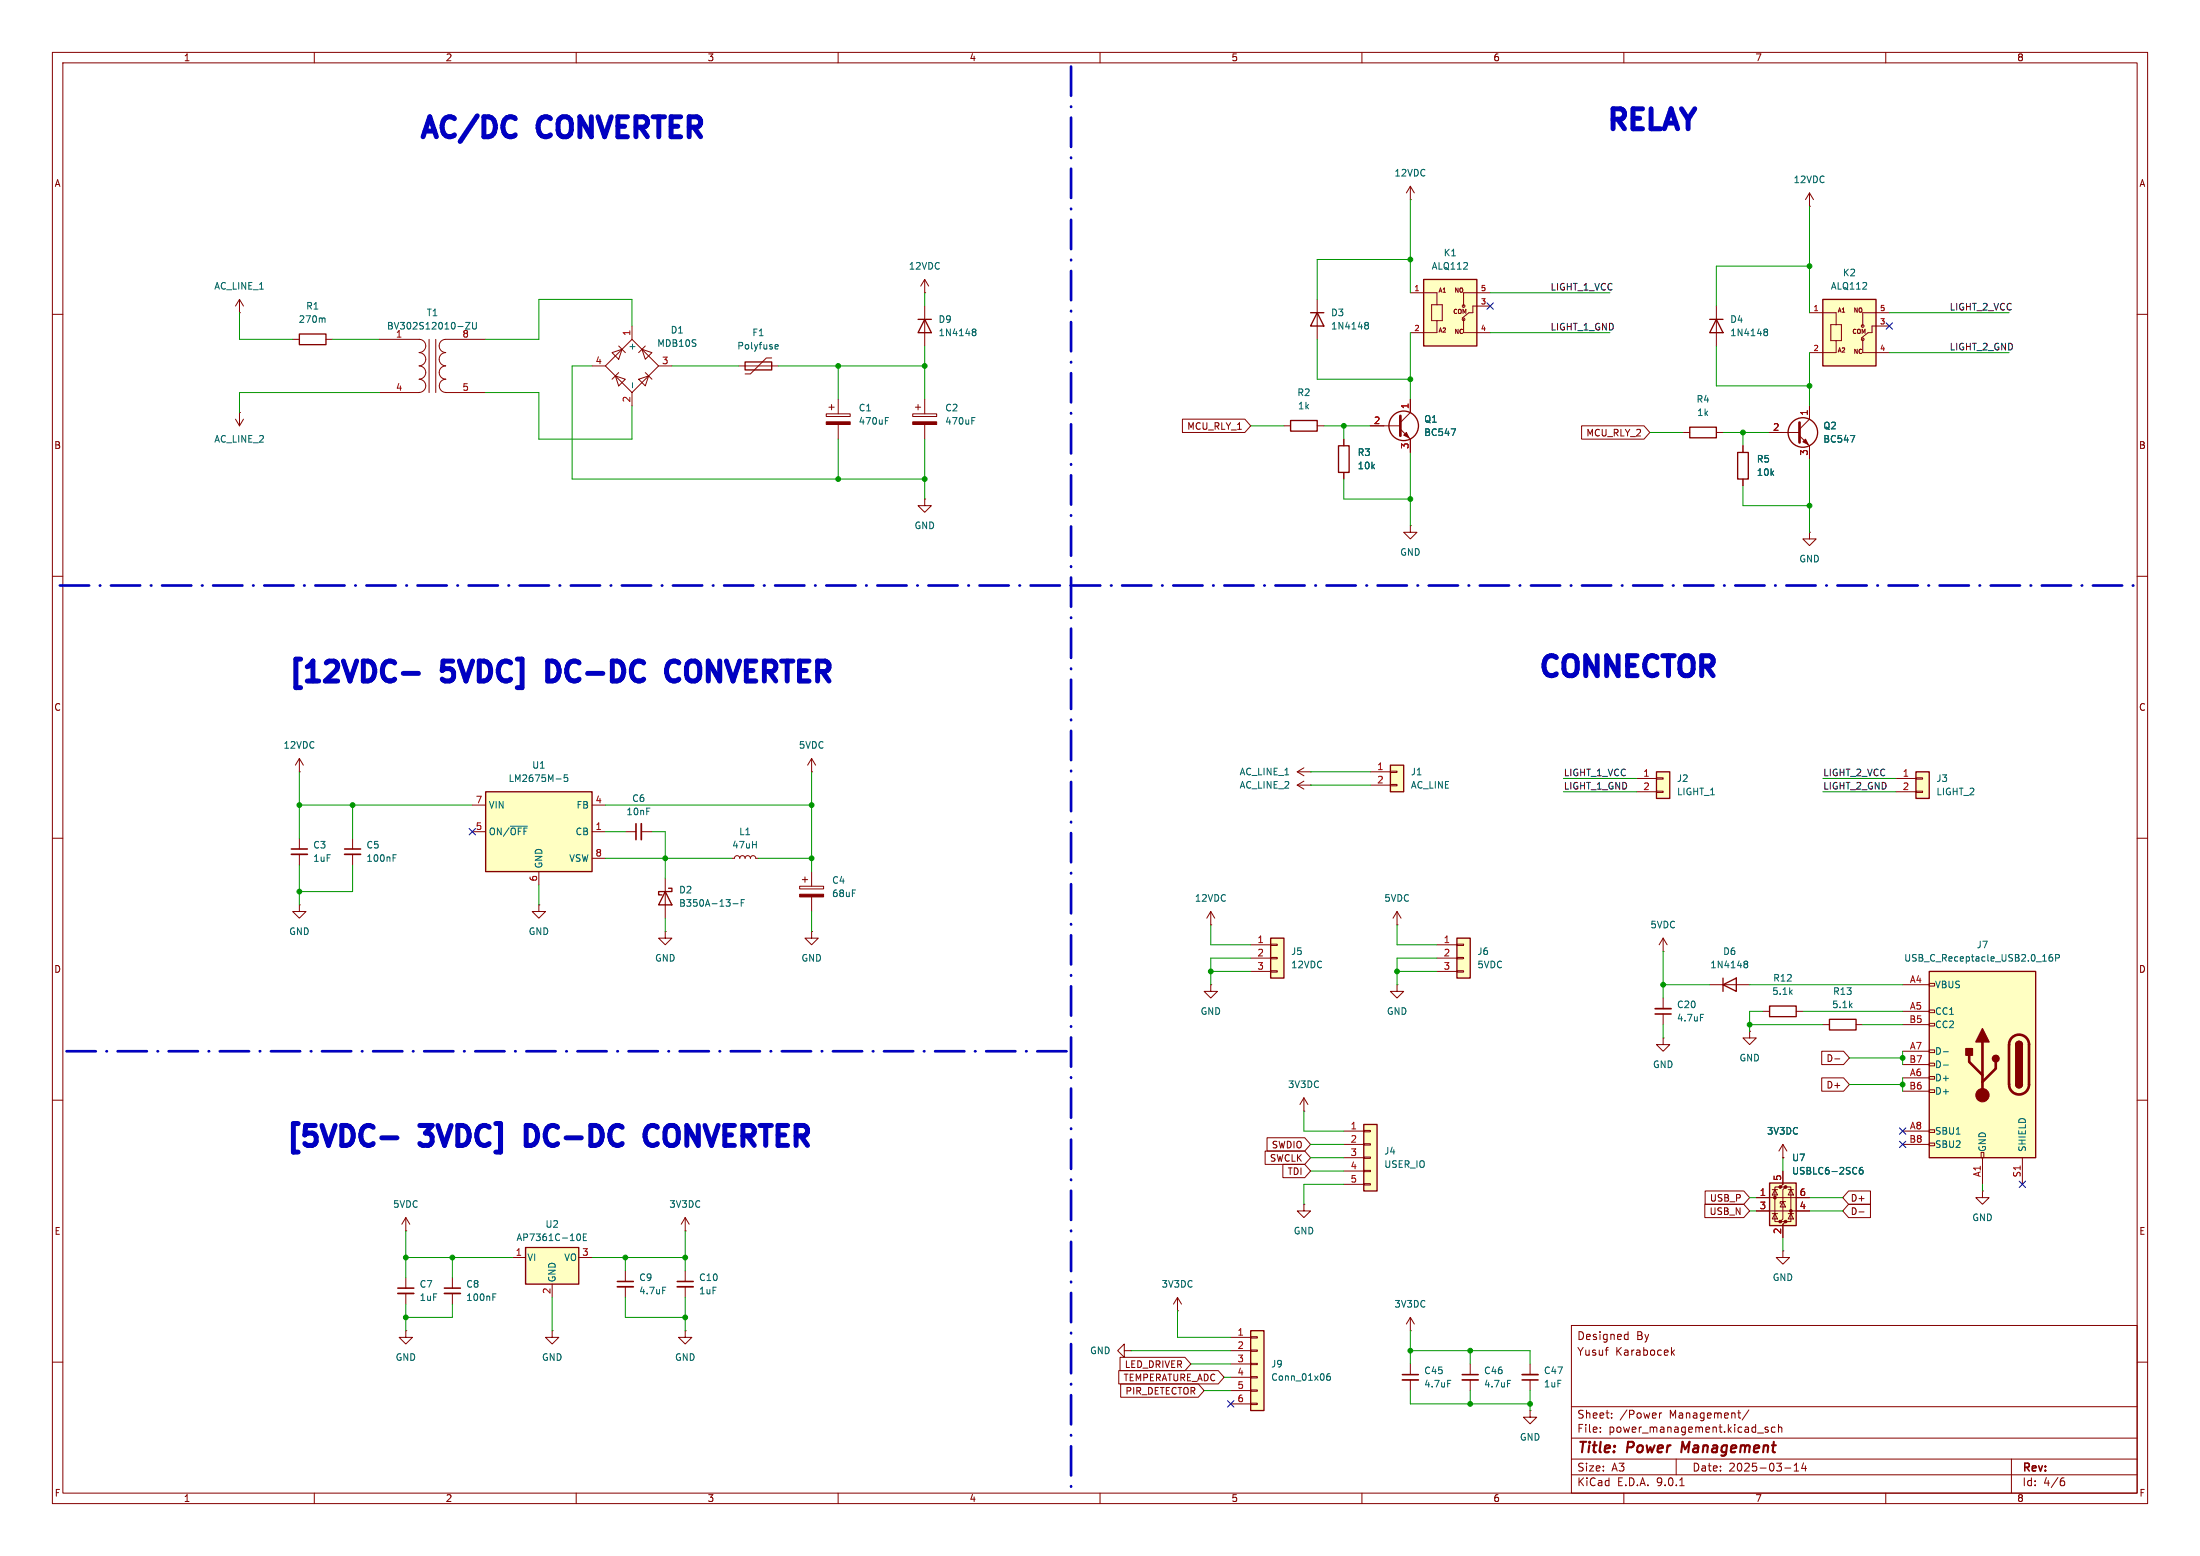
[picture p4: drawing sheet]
<svg xmlns="http://www.w3.org/2000/svg" width="420mm" height="297mm" viewBox="0 0 420 297" stroke-linecap="round" stroke-linejoin="round" font-family="sans-serif">
<g fill="none" stroke="#840000" stroke-width=".19">
<path d="M10 10h400v277h-400zM12 12h396v273h-396zM60 10v2M110 10v2M160 10v2M210 10v2M260 10v2M310 10v2M360 10v2M269.2 38.1h.1M269.2 35.6v2.5M269.2 35.6l-.7 1.2"/>
<path d="M269.2 35.6l.8 1.2M345.4 39.4h.1M345.4 36.8l-.7 1.3M345.4 36.8l.8 1.3M345.4 36.8v2.6M251.5 57.2v7.6M10 60h2M408 60h2M10 110h2M408 110h2M10 160h2M57.1 147.3h.1"/>
<path d="M57.1 144.8l-.7 1.3M57.1 144.8l.8 1.3M57.1 144.8v2.5M408 160h2M266.7 176.5h.1M266.7 174l-.8 1.3M266.7 174l.8 1.3M266.7 174v2.5M317.5 179.1v2.5M317.5 179.1l-.8 1.2M317.5 179.1l.8 1.2M317.5 181.6h.1"/>
<path d="M317.5 190.5v2M317.5 193.5v2.1M326.4 188h7.6M336.5 193h1.3M342.9 193h1.3M10 210h2M408 210h2M77.5 243.8v2.1M77.5 246.9v2M119.4 242.6v2M119.4 245.6v2M130.8 254v1.3h1.3l-1.3 1.2-1.3-1.2h1.3"/>
<path d="M130.8 254h.1M130.8 242.6v2M130.8 245.6v2M269.2 254h.1M269.2 251.5v2.5M269.2 251.5l-.7 1.2M269.2 251.5l.8 1.2M300 253h108v32h-108zM310.4 254.7l.4 .1M310.8 254.2v1.5M310.8 255.6l-.4 .1M319.1 257.2v1.5"/>
<path d="M319.2 258.1l.5 .6M319.7 257.7l-.6 .6M10 260h2M269.2 260.3v2.1M269.2 263.4v2M300 278.5h108M300 274.5h108M300 268.5h108M305.5 273.2v.2M305.5 272.5v.1M307.7 270.5v.2M307.7 269.8v.1"/>
<path d="M316.8 269.7v1M317.2 269.7l-.3 .1-.1 .2M320 278.5v3M331.7 269.7h.6M332.2 270.7h.1M333.9 269.1l-1.3 1.9M335.5 273.5h1.2M337.5 272.5l-.3-.1-.3 .2 .1 .2 .5 .2v.3h-.6M338.9 272.5l-.5-.1-.2 .3 .1 .6h.6M339.5 272.5l.2-.1 .4 .1 .1 .9M339.5 271.9v1.5M342.5 279.7l.4-.4v1.5"/>
<path d="M344.3 279.2l-.4 1.1h1M344.7 279.8v1M384 278.5v6.5M408 260h2M60 285v2M110 285v2M160 285v2M210 285v2M260 285v2M300 281.5h108M310 285v2M320.7 283.6h.8"/>
<path d="M340.7 280.2h1.2M342.5 280.8h.9M360 285v2M393.6 282.7h.4l.2 .2-.1 .5-.5 .2M394 282.1l-.4 .1"/>
</g>
<path d="M321.2 275.2l-.2 2" fill="none" stroke="#840000" stroke-width=".4"/>
<path d="M250.2 59.7h2.5M251.5 59.7l1.2 2.5h-2.5zM328.9 188l2.6-1.3v2.5zM328.9 186.7v2.5M337.8 192h5.1v2.1h-5.1z" fill="none" stroke="#840000" stroke-width=".25"/>
<path d="M316 193.5h3M75.9 245.9h3.1M117.9 244.6h3M129.3 244.6h3M267.7 262.4h3.1" fill="none" stroke="#840000" stroke-width=".3"/>
<path d="M316 192.5h3M75.9 246.9h3.1M117.9 245.6h3M129.3 245.6h3M267.7 263.4h3.1" fill="none" stroke="#840000" stroke-width=".33"/>
<g fill="none" stroke="#006464" stroke-width=".19">
<path d="M260.6 62l.2 .1M260.6 61.6l.4-.1 .2 .2v.1l-.2 .3M260.8 62.1h.2M260.8 62.1h-.2M261 62.1l.2 .2v.4l-.2 .1-.4-.1M324.6 193.6h.6M333 183.9l.2 .1M333 183.5h.4l.2 .1v.2l-.2 .2M333.2 184h.2M333.2 184l-.2 .1M333.4 184l.2 .2v.4l-.2 .1h-.4M126.5 245.7h.6"/>
<path d="M276.4 263.5h.6"/>
</g>
<path d="M337.8 225.8h5.1v8.1h-5.1z" fill="#ffffc2"/>
<g fill="#840000" stroke="#840000" stroke-width=".19">
<path d="M152.7 170.7h4.5v.5h-4.5z"/>
<circle cx="338.8" cy="228.6" r=".25"/>
<circle cx="339.9" cy="226.6" r=".25"/>
<circle cx="339.9" cy="233.2" r=".25"/>
<circle cx="340.9" cy="226.6" r=".25"/>
<circle cx="340.9" cy="233.2" r=".25"/>
<circle cx="341.9" cy="231.1" r=".25"/>
</g>
<g fill="none" stroke="#840000" stroke-width=".19">
<path d="M245.1 81.3h1.3M251.5 81.3h1.2M247.6 147.3l1.3 .8M247.6 147.3h2.6M248.9 146.6l-1.3 .7M250.2 147.3h.1M127 167.6v7.7M152.7 169.2h4.5v.5h-4.5zM153.2 167.9h1M153.7 167.4v1M154.9 177.8v1.3h1.3l-1.3 1.2-1.2-1.2h1.2M154.9 177.8h.1"/>
<path d="M154.9 166.4v2.8M154.9 171.2v2.8M231.1 176.5h.1M231.1 174l-.7 1.3M231.1 174l.8 1.3M231.1 174v2.5M340.4 218.4v2.6M340.4 218.4l-.8 1.3M340.4 218.4l.7 1.3M335.3 228.6h10.1M335.3 231.1h10.1M338.3 231.6h1"/>
<path d="M338.3 227.1h1M338.8 227.1l.5 1h-1zM338.8 231.6l.5 1.1h-1zM339.9 226.6h-1.1v6.6h1.1M340.4 223.5v2.6l-.5 .5h1l-.5 .5v5.6l-.5 .5h1l-.5 .5v2.5M340.4 229.4l.5 1h-1zM340.4 221h.1M340.9 229.4h-1v.3M340.9 226.6h1v6.6h-1M341.4 231.6h1M341.4 227.1h1M341.9 227.1l.5 1h-1z"/>
<path d="M341.9 231.6l.5 1.1h-1zM378.5 227.3v1.3h1.2l-1.2 1.3-1.3-1.3h1.3M378.5 227.3h.1"/>
</g>
<path d="M246.4 80.3h5.1v2h-5.1zM127 170.2l1.3 2.5h-2.6zM127.6 169.5h.7v.7h-2.6v.6h.7M337.8 225.8h5.1v8.1h-5.1z" fill="none" stroke="#840000" stroke-width=".25"/>
<path d="M139.9 172.5h1M141.5 172.3h.4M142.1 171.7h-.6v1.3M355.5 222.8l-.3 .1a.86 .86 0 0 0 0 1.2l.4-.1 .1-.4-.3-.3-.3 .1-.2 .2" fill="none" stroke="#006464" stroke-width=".19"/>
<path d="M348 57.2h10.1v12.7h-10.1z" fill="#ffffc2"/>
<g fill="none" stroke="#840000" stroke-width=".19">
<path d="M345.4 59.7h5.1v2.3M360.7 59.7h-5.1v2.5M349.5 62h2v3h-2zM350.5 65v2.3h-5.1M355.6 64.8v2.5h5.1M360.7 62.2h-3.3v1.3h-.8l-1.3 1M247.6 149.9l1.3 .7M247.6 149.9h2.6M248.9 149.1l-1.3 .8M250.2 149.9h.1"/>
<circle cx="355.6" cy="62.2" r=".25"/>
<circle cx="355.6" cy="64.8" r=".25"/>
</g>
<path d="M348 57.2h10.1v12.7h-10.1z" fill="none" stroke="#840000" stroke-width=".25"/>
<path d="M265.4 146.1h2.6v5h-2.6z" fill="#ffffc2"/>
<path d="M265.4 146.1h2.6v5h-2.6z" fill="none" stroke="#840000" stroke-width=".25"/>
<path d="M261.6 147.3h3.8M261.6 149.9h3.8M265.4 147.2h1.3v.2h-1.3zM265.4 149.7h1.3v.3h-1.3z" fill="none" stroke="#840000" stroke-width=".19"/>
<path d="M368.3 185.4h20.3v35.6h-20.3z" fill="#ffffc2"/>
<g fill="none" stroke="#840000" stroke-width=".19">
<path d="M363.2 188h5.1M363.2 193h5.1M363.2 195.6h5.1M368.3 187.7h1v.5h-1zM368.3 192.8h1v.5h-1zM368.3 195.3h1v.5h-1zM363.2 200.7h5.1M363.2 203.2h5.1M363.2 205.7h5.1M363.2 208.3h5.1M363.2 215.9h5.1M363.2 218.4h5.1"/>
<path d="M368.3 200.4h1v.5h-1zM368.3 202.9h1v.6h-1zM368.3 205.5h1v.5h-1zM368.3 208h1v.5h-1zM368.3 215.6h1v.6h-1zM368.3 218.2h1v.5h-1zM378.2 220h.5v1h-.5zM378.5 221v5.1M386.1 221v5.1"/>
</g>
<path d="M368.3 185.4h20.3v35.6h-20.3zM384.8 199.4a.64 .64 0 0 1 .6-.6 .64 .64 0 0 1 .7 .6M384.8 207a.64 .64 0 0 0 .6 .6 .64 .64 0 0 0 .7-.6" fill="none" stroke="#840000" stroke-width=".25"/>
<path d="M378.5 198.9v10.1M384.1 198.1a1.91 1.91 0 0 1 2.1-.5 1.91 1.91 0 0 1 1.1 1.8v7.6a1.91 1.91 0 0 1-1.9 1.9 1.91 1.91 0 0 1-1.9-1.9v-7.8l.2-.6zM375.9 201.4v1.3l2.6 2.5M381 202.7v1.3l-2.5 2.5" fill="none" stroke="#840000" stroke-width=".51"/>
<g fill="#840000" stroke="#840000" stroke-width=".25">
<path d="M384.8 199.4h1.3v7.6h-1.3z"/>
<path d="M385 198.9a.64 .64 0 0 1 .7-.1 .64 .64 0 0 1 .4 .6h-1.3z"/>
<path d="M384.8 207h1.3a.64 .64 0 0 1-.7 .6 .64 .64 0 0 1-.6-.6z"/>
<path d="M378.5 196.3l1.2 2.6h-2.5z"/>
<path d="M375.3 200.2h1.3v1.2h-1.3z"/>
<circle cx="381" cy="202.1" r=".63"/>
</g>
<circle cx="378.5" cy="209" r="1.27" fill="#840000" stroke="#840000" stroke-width=".19"/>
<path d="M391.8 182.2l-.4 .1a.86 .86 0 0 0 0 1.2l.4-.2 .1-.4-.3-.2h-.2l-.2 .2M392.4 182.9l.6-.1 .2-.2-.1-.3-.7-.1v1.3M371 200.8h1M371 203.3h1" fill="none" stroke="#006464" stroke-width=".19"/>
<path d="M242.6 179.1h2.5v7.6h-2.5z" fill="#ffffc2"/>
<path d="M242.6 179.1h2.5v7.6h-2.5z" fill="none" stroke="#840000" stroke-width=".25"/>
<path d="M238.8 180.3h3.8M238.8 182.9h3.8M238.8 185.4h3.8M242.6 180.2h1.2v.3h-1.2zM242.6 182.8h1.2v.2h-1.2zM242.6 185.3h1.2v.2h-1.2z" fill="none" stroke="#840000" stroke-width=".19"/>
<path d="M92.7 151.1h20.3v15.3h-20.3z" fill="#ffffc2"/>
<path d="M92.7 151.1h20.3v15.3h-20.3z" fill="none" stroke="#840000" stroke-width=".25"/>
<path d="M90.2 153.7h2.5M90.2 158.8h2.5M113 153.7h2.6M113 158.8h2.6M119.4 158.8h2M122.4 158.8h2.1M154.9 147.3h.1M154.9 144.8l-.7 1.3M154.9 144.8l.8 1.3M154.9 144.8v2.5M102.9 166.4v2.5M113 163.8h2.6" fill="none" stroke="#840000" stroke-width=".19"/>
<path d="M97.4 157.7h3.3M106.2 148.7h.9M108.3 147.9h-.6v.6l.2-.1h.4l.1 .2-.1 .4-.1 .2-.5-.2" fill="none" stroke="#006464" stroke-width=".19"/>
<path d="M121.4 157.2v3.1" fill="none" stroke="#840000" stroke-width=".3"/>
<path d="M122.4 157.2v3.1" fill="none" stroke="#840000" stroke-width=".33"/>
<path d="M271.8 53.3h10.1v12.7h-10.1z" fill="#ffffc2"/>
<g fill="none" stroke="#840000" stroke-width=".19">
<path d="M269.2 55.9h5.1v2.3M273.3 58.2h2v3h-2zM284.5 55.9h-5.1v2.5M284.5 58.4h-3.3v1.3h-.8l-1.3 1M327.7 58.4v7.6M269.2 76.2v2.5l-1.9 1.9M274.3 61.2v2.3h-5.1M279.4 61v2.5h5.1M345.4 77.5v2.5l-1.9 1.9M261.6 81.3h5.7M267.3 81.9l1.9 1.9v2.6M321.3 82.6h1.3"/>
<path d="M327.7 82.6h1.2M332.7 85.1v1.3M332.7 91.4v1.3M337.8 82.6h5.7M343.5 83.2l1.9 1.9v2.5M57.1 172.7v1.3h1.3l-1.3 1.3-1.2-1.3h1.2M57.1 172.7h.1M67.3 160v2.1M67.3 163.1v2M102.9 172.7v1.3h1.2l-1.2 1.3-1.3-1.3h1.3M102.9 172.7h.1M139.7 163.8h.5l.2-.3 .3-.2 .4 .2 .1 .3 .2-.3 .3-.2 .4 .2 .1 .3 .2-.3 .3-.2 .4 .2 .2 .3 .1-.3 .4-.2 .3 .2 .2 .3h.5"/>
<path d="M266.7 188v1.2h1.3l-1.3 1.3-1.3-1.3h1.3M266.7 188h.1M340.4 238.8v1.2h1.2l-1.2 1.3-1.3-1.3h1.3M340.4 238.8h.1"/>
<circle cx="279.4" cy="58.4" r=".25"/>
<circle cx="279.4" cy="61" r=".25"/>
</g>
<g fill="none" stroke="#840000" stroke-width=".25">
<path d="M271.8 53.3h10.1v12.7h-10.1zM326.4 61h2.5M327.7 61l1.2 2.5h-2.5zM322.6 81.5h5.1v2.1h-5.1zM331.7 86.4h2.1v5h-2.1z"/>
<circle cx="268" cy="81.3" r="2.82"/>
<circle cx="344.2" cy="82.5" r="2.82"/>
</g>
<path d="M65.8 162.1h3" fill="none" stroke="#840000" stroke-width=".3"/>
<path d="M65.8 163.1h3" fill="none" stroke="#840000" stroke-width=".33"/>
<path d="M336.8 63.3l.2 .1M336.8 62.9l.4-.1 .2 .1v.2l-.2 .3M337 63.4h.2M337 63.4h-.2M337.2 63.4l.2 .2v.4l-.2 .1-.4-.1M277 81.9h.9l-.6 1.2M353.2 83.1h.9l-.6 1.3M75 163.8h.5M75 163.1h.6" fill="none" stroke="#006464" stroke-width=".19"/>
<path d="M267.3 79.4v3.8M343.5 80.6v3.9" fill="none" stroke="#840000" stroke-width=".51"/>
<g fill="#840000" stroke="#840000" stroke-width=".19">
<path d="M344.2 84.3l.5-.5 .5 1z"/>
<path d="M268 83.1l.5-.5 .5 1z"/>
</g>
<path d="M365.8 147.3h2.5v5.1h-2.5z" fill="#ffffc2"/>
<path d="M365.8 147.3h2.5v5.1h-2.5z" fill="none" stroke="#840000" stroke-width=".25"/>
<path d="M345.4 101.6v1.3h1.3l-1.3 1.2-1.2-1.2h1.2M345.4 101.6h.1M361.9 148.6h3.9M361.9 151.1h3.9M365.8 148.5h1.2v.2h-1.2zM365.8 151h1.2v.3h-1.2zM292.1 269.2v1.3h1.3l-1.3 1.3-1.3-1.3h1.3M292.1 269.2h.1M292.1 260.3v2.1M292.1 263.4v2" fill="none" stroke="#840000" stroke-width=".19"/>
<path d="M290.6 263.4h3" fill="none" stroke="#840000" stroke-width=".3"/>
<path d="M290.6 262.4h3" fill="none" stroke="#840000" stroke-width=".33"/>
<path d="M316.2 147.3h2.6v5.1h-2.6z" fill="#ffffc2"/>
<path d="M316.2 147.3h2.6v5.1h-2.6z" fill="none" stroke="#840000" stroke-width=".25"/>
<path d="M312.4 148.6h3.8M312.4 151.1h3.8M316.2 148.5h1.3v.2h-1.3zM316.2 151h1.3v.3h-1.3zM317.5 198.1v1.3h1.3l-1.3 1.3-1.3-1.3h1.3M317.5 198.1h.1" fill="none" stroke="#840000" stroke-width=".19"/>
<path d="M278.1 179.1h2.6v7.6h-2.6z" fill="#ffffc2"/>
<path d="M278.1 179.1h2.6v7.6h-2.6z" fill="none" stroke="#840000" stroke-width=".25"/>
<path d="M274.3 180.3h3.8M274.3 182.9h3.8M274.3 185.4h3.8M278.1 180.2h1.3v.3h-1.3zM278.1 182.8h1.3v.2h-1.3zM278.1 185.3h1.3v.2h-1.3z" fill="none" stroke="#840000" stroke-width=".19"/>
<path d="M238.8 254h2.5v15.2h-2.5z" fill="#ffffc2"/>
<path d="M349.2 194.6h5.1v2h-5.1zM238.8 254h2.5v15.2h-2.5z" fill="none" stroke="#840000" stroke-width=".25"/>
<g fill="none" stroke="#840000" stroke-width=".19">
<path d="M127 177.8v1.3h1.3l-1.3 1.2-1.3-1.2h1.3M127 177.8h.1M231.1 188v1.2h1.3l-1.3 1.3-1.2-1.3h1.2M231.1 188h.1M348 195.6h1.2M354.3 195.6h1.3M248.9 229.9v1.2h1.3l-1.3 1.3-1.3-1.3h1.3M248.9 229.9h.1M214.6 257.8v-1.3l-1.2 1.3 1.2 1.3v-1.3h1.3M215.9 257.8h.1M224.8 250.2h.1M224.8 247.6l-.8 1.3"/>
<path d="M224.8 247.6l.8 1.3M224.8 247.6v2.6M234.9 255.3h3.9M234.9 257.8h3.9M238.8 255.1h1.2v.3h-1.2zM238.8 257.7h1.2v.2h-1.2zM234.9 260.3h3.9M234.9 262.9h3.9M234.9 265.4h3.9M234.9 268h3.9M238.8 260.2h1.2v.3h-1.2zM238.8 262.8h1.2v.2h-1.2z"/>
<path d="M238.8 265.3h1.2v.3h-1.2zM238.8 267.8h1.2v.3h-1.2z"/>
</g>
<path d="M253.9 262.2l-.4 .1a.86 .86 0 0 0 0 1.2l.4-.2 .1-.4-.3-.2h-.3l-.1 .2" fill="none" stroke="#006464" stroke-width=".19"/>
<path d="M260.3 214.6h2.6v12.7h-2.6z" fill="#ffffc2"/>
<path d="M57.1 63.8h5.1v2h-5.1zM142.2 69.1h5.1v1.5h-5.1zM175.3 61h2.5M176.5 61l1.3 2.5h-2.5zM255.5 85.1h2.1v5.1h-2.1zM260.3 214.6h2.6v12.7h-2.6z" fill="none" stroke="#840000" stroke-width=".25"/>
<g fill="none" stroke="#840000" stroke-width=".19">
<path d="M45.7 59.7h.1M45.7 57.2v2.5M45.7 57.2l-.7 1.2M45.7 57.2l.8 1.2M176.5 55.9h.1M176.5 53.3v2.6M176.5 58.4v7.6M176.5 53.3l-.7 1.3M176.5 53.3l.8 1.3M45.7 78.7h.1M45.7 78.7v2.6M55.9 64.8h1.2"/>
<path d="M62.2 64.8h1.3M72.4 64.8h7.6a1.26 1.26 0 0 1 1.3 1.2 1.26 1.26 0 0 1-1.3 1.3 1.27 1.27 0 0 1 1.3 1.3 1.27 1.27 0 0 1-1.3 1.2M80 69.9a1.26 1.26 0 0 1 1.3 1.2 1.26 1.26 0 0 1-1.3 1.3M80 72.4a1.26 1.26 0 0 1 1.3 1.3 1.26 1.26 0 0 1-1.3 1.2h-7.6M81.9 64.8v10.1M83.2 64.8v10.1M85.1 69.9a1.25 1.25 0 0 0-1.3 1.2 1.25 1.25 0 0 0 1.3 1.3M85.1 74.9h7.6M85.1 72.4a1.26 1.26 0 0 0-1.2 1.2 1.26 1.26 0 0 0 1.2 1.3M92.7 64.8h-7.6a1.25 1.25 0 0 0-1.3 1.2 1.25 1.25 0 0 0 1.3 1.3 1.27 1.27 0 0 0-1.3 1.3 1.27 1.27 0 0 0 1.3 1.2M113 69.9h2.6M115.6 69.9l5-5.1 5.1 5.1-5.1 5z"/>
<path d="M116.8 67.3l1.9-.6-.6 1.9zM117.5 71.8l1.9 .6-1.3 1.3zM118.1 71.1l-1.3 1.3M118.1 66l1.3 1.3M120.6 62.2v2.6M120.6 74.9v2.6M121.9 72.4l1.9-.6-.6 1.9zM122.6 66.7l1.9 .6-1.3 1.3zM123.2 66l-1.3 1.3M123.2 71.1l1.3 1.3M125.7 69.9h2.6M141 69.9h7.6"/>
<path d="M147.3 68.3h-1l-3 3.1h-1.1M157.7 79h4.6v.5h-4.6zM158.2 77.7h1.1M158.7 77.2v1M160 76.2v2.8M174.2 79h4.6v.5h-4.6zM174.8 77.7h1M175.3 77.2v1M176.5 76.2v2.8M45 80l.7 1.3M46.5 80l-.8 1.3M160 81v2.8"/>
<path d="M176.5 95.3v1.2h1.3l-1.3 1.3-1.2-1.3h1.2M176.5 95.3h.1M176.5 81v2.8M256.5 83.8v1.3M256.5 90.2v1.2M269.2 100.3v1.3h1.3l-1.3 1.3-1.2-1.3h1.2M269.2 100.3h.1M57.1 160v2.1M57.1 163.1v2M334 196.9v1.2h1.3l-1.3 1.3-1.3-1.3h1.3M334 196.9h.1M248.9 212.1h.1"/>
<path d="M248.9 209.6l-.7 1.2M248.9 209.6l.8 1.2M248.9 209.6v2.5M256.5 215.9h3.8M256.5 218.4h3.8M260.3 215.8h1.3v.2h-1.3zM260.3 218.3h1.3v.3h-1.3zM77.5 234.9h.1M77.5 232.4l-.8 1.3M77.5 232.4l.7 1.3M77.5 232.4v2.5M130.8 234.9h.1"/>
<path d="M130.8 232.4l-.8 1.3M130.8 232.4l.8 1.3M130.8 232.4v2.5M256.5 221h3.8M256.5 223.5h3.8M256.5 226.1h3.8M260.3 220.9h1.3v.2h-1.3zM260.3 223.4h1.3v.2h-1.3zM260.3 225.9h1.3v.3h-1.3zM105.4 254v1.3h1.3l-1.3 1.2-1.3-1.2h1.3M105.4 254h.1M280.7 260.3v2.1"/>
<path d="M280.7 263.4v2"/>
</g>
<path d="M55.6 162.1h3.1M279.1 262.4h3.1" fill="none" stroke="#840000" stroke-width=".3"/>
<path d="M55.6 163.1h3.1M279.1 263.4h3.1" fill="none" stroke="#840000" stroke-width=".33"/>
<g fill="none" stroke="#006464" stroke-width=".19">
<path d="M61.7 60.7l.3 .2v.6M88.9 61.5h.8l-.8 1.3h.8M90.2 61.5v1.1l.3 .2 .3-.1 .1-.1v-1.1M120.7 73.1v.9M148 66.4l.1 .2h.4M148 66l.1-.2 .5 .2v.1l-.6 .1M169 79.7h.6M185.5 79.7h.6M185.7 63.3l.1 .1M185.7 62.9l.4-.1 .2 .1v.2l-.2 .3M185.8 63.4h.3M185.8 63.4h-.1"/>
<path d="M186.1 63.4l.2 .2v.4l-.2 .1-.4-.1M169 80.3h.4M185.5 80.3h.5M287.8 263.5h.6"/>
</g>
<g fill="#840000" stroke="#840000" stroke-width=".19">
<path d="M157.7 80.5h4.6v.5h-4.6z"/>
<path d="M174.2 80.5h4.6v.5h-4.6z"/>
</g>
<path d="M100.3 238.1h10.2v7h-10.2z" fill="#ffffc2"/>
<path d="M100.3 238.1h10.2v7h-10.2z" fill="none" stroke="#840000" stroke-width=".25"/>
<g fill="none" stroke="#840000" stroke-width=".19">
<path d="M269.2 76.2v2.5M345.4 77.5v2.5M225.7 80h11.9l1.2 1.3-1.2 1.3h-11.9zM256.5 83.8v1.3M256.5 90.2v1.2M261.6 81.3h2.6M269.2 83.8v2.6M301.9 81.3h11.9l1.2 1.3-1.2 1.2h-11.9zM332.7 85.1v1.3M332.7 91.4v1.3M337.8 82.6h2.6M345.4 85.1v2.5"/>
<path d="M241.5 219.7h7.6l1.1 1.3-1.1 1.3h-7.6zM241.9 217.2h7.2l1.1 1.2-1.1 1.3h-7.2zM347.8 200.7h4.1l1.2 1.2-1.2 1.3h-4.1zM347.8 205.7h4.1l1.2 1.3-1.2 1.3h-4.1zM350.3 202.1h.9M244.9 222.2h4.2l1.1 1.3-1.1 1.3h-4.2zM325.5 229.9h7.4l1.1 1.2-1.1 1.3h-7.4zM325.5 227.3h7.4l1.1 1.3-1.1 1.3h-7.4zM335.3 228.6h2.5M335.3 231.1h2.5M340.4 221h.1M340.4 223.5v2.6"/>
<path d="M340.4 233.7v2.5M342.9 228.6h2.5M342.9 231.1h2.5M352.9 229.9h4.2v2.5h-4.2l-1.1-1.3zM352.9 227.3h4.2v2.6h-4.2l-1.1-1.3zM354.9 231.3h1M77.5 254v1.3h1.2l-1.2 1.2-1.3-1.2h1.3M77.5 254h.1M86.4 243.8v2.1M86.4 246.9v2M97.8 240h2.5M105.4 245.1v2.5"/>
<path d="M110.5 240h2.5M213.8 259.1h12.4l1.1 1.2-1.1 1.3h-12.4zM213.6 261.6h19l1.1 1.3-1.1 1.3h-19zM213.9 264.2h14.9l1.1 1.2-1.1 1.3h-14.9z"/>
</g>
<path d="M277 81.9h.9l-.6 1.2M353.2 83.1h.9l-.6 1.3M110.3 235.6l.1-.1a.68 .68 0 0 1 .4 .7 .68 .68 0 0 1-.4 .6l-.1-.1M111.4 236.1h.4M112 235.5h-.6v1.3h.6M355.5 222.8l-.3 .1a.86 .86 0 0 0 0 1.2l.4-.1 .1-.4-.3-.3-.3 .1-.2 .2M94.1 247.6h.4M94.1 247h.6" fill="none" stroke="#006464" stroke-width=".19"/>
<path d="M84.8 245.9h3.1" fill="none" stroke="#840000" stroke-width=".3"/>
<path d="M84.8 246.9h3.1" fill="none" stroke="#840000" stroke-width=".33"/>
<path d="M204.5 12.7v271.8M11.4 111.8h193.1M204.5 111.8h203.2M12.7 200.7h191.8" fill="none" stroke="#0000c2" stroke-width=".51" stroke-dasharray="5.6 2 .1 2"/>
<g fill="none" stroke="#009600" stroke-width=".19">
<path d="M269.2 38.1v17.8M345.4 39.4v20.3M45.7 59.7v5.1h10.2M176.5 55.9v2.5M269.2 49.5h-17.7v7.7M284.5 55.9h22.8M345.4 50.8h-17.7v7.6M360.7 59.7h22.8M63.5 64.8h8.9M72.4 74.9h-26.7v3.8M92.7 74.9h10.2v8.9h17.7v-6.3M113 69.9h-3.8v21.5h67.3"/>
<path d="M120.6 62.2v-5h-17.7v7.6h-10.2M128.3 69.9h12.7M148.6 69.9h27.9M160 69.9v6.3M176.5 66v10.2M251.5 64.8v7.6h17.7M269.2 63.5v12.7M284.5 63.5h22.8M327.7 66v7.7h17.7M345.4 67.3v10.2M360.7 67.3h22.8M160 83.8v7.6"/>
<path d="M176.5 83.8v11.5M238.8 81.3h6.3M252.7 81.3h8.9M256.5 81.3v2.5M256.5 91.4v3.9h12.7M269.2 86.4v13.9M315 82.6h6.3M328.9 82.6h8.9M332.7 92.7v3.8h12.7M332.7 82.6v2.5M345.4 87.6v14M57.1 153.7h33.1"/>
<path d="M57.1 147.3v12.7M67.3 153.7v6.3M115.6 153.7h39.3M115.6 158.8h3.8M124.5 158.8h2.5v8.8M154.9 147.3v19.1M250.2 147.3h11.4M250.2 149.9h11.4M298.4 151.1h14M298.4 148.6h14M348 151.1h13.9M348 148.6h13.9"/>
<path d="M57.1 165.1v7.6M67.3 165.1v5.1h-10.2M102.9 168.9v3.8M115.6 163.8h24.1M127 175.3v2.5M144.8 163.8h10.1M154.9 174v3.8M231.1 176.5v3.8h7.7M266.7 176.5v3.8h7.6M231.1 185.4h7.7M238.8 182.9h-7.7v5.1M266.7 185.4h7.6"/>
<path d="M274.3 182.9h-7.6v5.1M317.5 188h8.9M317.5 181.6v8.9M317.5 195.6v2.5M334 188h29.2M334 195.6h14M336.5 193h-2.5v3.9M344.2 193h19M355.6 195.6h7.6M248.9 212.1v3.8h7.6M250.2 218.4h6.3M353.1 201.9h10.1"/>
<path d="M353.1 207h10.1M363.2 200.7v2.5M363.2 205.7v2.6M77.5 234.9v8.9M130.8 234.9v7.7M250.2 221h6.3M250.2 223.5h6.3M256.5 226.1h-7.6v3.8M334 231.1h1.3M334 228.6h1.3M340.4 221v2.5M340.4 236.2v2.6"/>
<path d="M345.4 231.1h6.4M345.4 228.6h6.4M378.5 226.1v1.2M77.5 240h20.3M77.5 248.9v5.1M86.4 240v3.8M86.4 248.9v2.6h-8.9M105.4 247.6v6.4M113 240h17.8M119.4 240v2.6M119.4 247.6v3.9h11.4M130.8 247.6v6.4"/>
<path d="M215.9 257.8h19M224.8 250.2v5.1h10.1M269.2 257.8h22.9v2.5M269.2 254v6.3M280.7 257.8v2.5M227.3 260.3h7.6M229.9 265.4h5M233.7 262.9h1.2M269.2 265.4v2.6h22.9M280.7 265.4v2.6M292.1 265.4v3.8"/>
</g>
<g fill="none" stroke="#000084" stroke-width=".19">
<path d="M283.9 57.8l1.2 1.2M285.1 57.8l-1.2 1.2M360.1 61.6l1.2 1.2M361.3 61.6l-1.2 1.2M89.6 158.1l1.2 1.3M90.8 158.1l-1.2 1.3M362.6 215.3l1.2 1.2M362.6 217.8l1.2 1.2M363.8 215.3l-1.2 1.2M363.8 217.8l-1.2 1.2M385.5 225.5l1.2 1.2M386.7 225.5l-1.2 1.2"/>
<path d="M234.3 267.4l1.3 1.2M235.6 267.4l-1.3 1.2"/>
</g>
<path d="M97.6 22.3l.8 .4M98.4 25.7l-.8 .4M57.4 125.8h-.9v5.5M77 128.5h2.9M98.8 125.8h.9v5.5M105.5 126.2h-.9v3.8h.9M129.6 126.5a1.32 1.32 0 0 0-2.2 .6 2.02 2.02 0 0 0 1.1 2.9l.9-.2 .2-.2M56.9 214.5h-.9v5.4M72.9 217.2h2.9M94.7 214.5h.9v5.4M101.4 214.8h-.9v3.8h.9M125.5 215.2a1.32 1.32 0 0 0-2.2 .5 2.02 2.02 0 0 0 1.1 2.9l.9-.1 .2-.2" fill="none" stroke="#0000c2" stroke-width=".95"/>
<g fill="#009600" stroke="#009600" stroke-width=".19">
<circle cx="345.4" cy="50.8" r=".46"/>
<circle cx="269.2" cy="95.3" r=".46"/>
<circle cx="269.2" cy="49.5" r=".46"/>
<circle cx="256.5" cy="81.3" r=".46"/>
<circle cx="345.4" cy="73.7" r=".46"/>
<circle cx="269.2" cy="72.4" r=".46"/>
<circle cx="292.1" cy="268" r=".46"/>
<circle cx="269.2" cy="257.8" r=".46"/>
<circle cx="280.7" cy="257.8" r=".46"/>
<circle cx="280.7" cy="268" r=".46"/>
<circle cx="363.2" cy="207" r=".46"/>
<circle cx="363.2" cy="201.9" r=".46"/>
<circle cx="345.4" cy="96.5" r=".46"/>
<circle cx="332.7" cy="82.6" r=".46"/>
<circle cx="266.7" cy="185.4" r=".46"/>
<circle cx="317.5" cy="188" r=".46"/>
<circle cx="334" cy="195.6" r=".46"/>
<circle cx="231.1" cy="185.4" r=".46"/>
<circle cx="176.5" cy="69.9" r=".46"/>
<circle cx="160" cy="69.9" r=".46"/>
<circle cx="176.5" cy="91.4" r=".46"/>
<circle cx="160" cy="91.4" r=".46"/>
<circle cx="130.8" cy="240" r=".46"/>
<circle cx="86.4" cy="240" r=".46"/>
<circle cx="77.5" cy="240" r=".46"/>
<circle cx="119.4" cy="240" r=".46"/>
<circle cx="77.5" cy="251.5" r=".46"/>
<circle cx="130.8" cy="251.5" r=".46"/>
<circle cx="154.9" cy="163.8" r=".46"/>
<circle cx="127" cy="163.8" r=".46"/>
<circle cx="154.9" cy="153.7" r=".46"/>
<circle cx="67.3" cy="153.7" r=".46"/>
<circle cx="57.1" cy="170.2" r=".46"/>
<circle cx="57.1" cy="153.7" r=".46"/>
</g>
<g font-size="5.3" fill="#0000c2">
<text x="79.4" y="27.7">AC/DC</text>
<text x="103" y="27.7">CONVERTER</text>
<text x="306" y="26.2">RELAY</text>
<text x="54.3" y="131.6">[12VDC-</text>
<text x="84.7" y="131.6">5VDC]</text>
<text x="106.8" y="131.6">DC-DC</text>
<text x="131.7" y="131.6">CONVERTER</text>
<text x="293" y="130.6">CONNECTOR</text>
<text x="53.9" y="220.3">[5VDC-</text>
<text x="80.6" y="220.3">3VDC]</text>
<text x="102.7" y="220.3">DC-DC</text>
<text x="127.6" y="220.3">CONVERTER</text>
</g>
<g font-size="2.8" fill="#840000">
<text x="301" y="277.9">Title:</text>
<text x="310.6" y="277.9">Power</text>
<text x="321.8" y="277.9">Management</text>
</g>
<g font-size="2.1" fill="#840000">
<text x="301" y="256">Designed</text>
<text x="312.4" y="256">By</text>
<text x="301" y="259">Yusuf</text>
<text x="308.4" y="259">Karabocek</text>
<text x="301" y="273.7">File:</text>
<text x="301" y="271">Sheet:</text>
<text x="307.1" y="273.7">power_management.kicad_sch</text>
<text x="309.2" y="271">/Power</text>
<text x="318.7" y="271">Management/</text>
<text x="301" y="281.1">Size:</text>
<text x="307.6" y="281.1">A3</text>
<text x="323" y="281.1">Date:</text>
<text x="330" y="281.1">2025-03-14</text>
<text x="386" y="281.3">Rev:</text>
<text x="301" y="283.9">KiCad</text>
<text x="308.7" y="283.9">E.D.A.</text>
<text x="316.3" y="283.9">9.0.1</text>
<text x="386" y="283.9">Id:</text>
<text x="390.1" y="283.9">4/6</text>
</g>
<g font-size="1.8" fill="#840000">
<text x="35" y="11.9">1</text>
<text x="85" y="11.9">2</text>
<text x="135" y="11.9">3</text>
<text x="185" y="11.9">4</text>
<text x="235" y="11.9">5</text>
<text x="285" y="11.9">6</text>
<text x="335" y="11.9">7</text>
<text x="385" y="11.9">8</text>
<text x="10.3" y="35.9">A</text>
<text x="408.3" y="35.9">A</text>
<text x="226.5" y="82.2">MCU_RLY_1</text>
<text x="302.7" y="83.5">MCU_RLY_2</text>
<text x="10.3" y="85.9">B</text>
<text x="408.2" y="85.9">B</text>
<text x="10.3" y="135.9">C</text>
<text x="408.2" y="135.9">C</text>
<text x="10.3" y="185.9">D</text>
<text x="408.2" y="185.9">D</text>
<text x="348.6" y="202.9">D-</text>
<text x="348.6" y="208">D+</text>
<text x="242.3" y="221.9">SWCLK</text>
<text x="242.7" y="219.4">SWDIO</text>
<text x="245.7" y="224.5">TDI</text>
<text x="326.3" y="232.1">USB_N</text>
<text x="326.3" y="229.6">USB_P</text>
<text x="353.2" y="232.1">D-</text>
<text x="353.2" y="229.6">D+</text>
<text x="10.3" y="235.9">E</text>
<text x="408.3" y="235.9">E</text>
<text x="214.4" y="263.8">TEMPERATURE_ADC</text>
<text x="214.6" y="261.3">LED_DRIVER</text>
<text x="214.8" y="266.4">PIR_DETECTOR</text>
<text x="10.3" y="285.9">F</text>
<text x="35" y="286.9">1</text>
<text x="85" y="286.9">2</text>
<text x="135" y="286.9">3</text>
<text x="185" y="286.9">4</text>
<text x="235" y="286.9">5</text>
<text x="285" y="286.9">6</text>
<text x="335" y="286.9">7</text>
<text x="385" y="286.9">8</text>
<text x="408.3" y="285.9">F</text>
</g>
<g font-size="1.8" fill="#006464">
<text x="266.1" y="33.9">12VDC</text>
<text x="342.3" y="35.2">12VDC</text>
<text x="173.4" y="51.7">12VDC</text>
<text x="273.2" y="51.7">ALQ112</text>
<text x="275.5" y="49.1">K1</text>
<text x="351.7" y="52.9">K2</text>
<text x="40.8" y="55.5">AC_LINE_1</text>
<text x="58.3" y="59.3">R1</text>
<text x="349.4" y="55.5">ALQ112</text>
<text x="56.9" y="61.8">270m</text>
<text x="73.8" y="63.1">BV302S12010-ZU</text>
<text x="75.5" y="64.5">1</text>
<text x="81.4" y="60.6">T1</text>
<text x="127.9" y="63.9">D1</text>
<text x="143.5" y="64.4">F1</text>
<text x="179.1" y="61.8">D9</text>
<text x="179.1" y="64.4">1N4148</text>
<text x="254" y="60.6">D3</text>
<text x="254" y="63.1">1N4148</text>
<text x="330.2" y="61.8">D4</text>
<text x="330.2" y="64.4">1N4148</text>
<text x="121.5" y="67.1" transform="rotate(-90 121.5 67.1)">+</text>
<text x="125.4" y="66.4">MDB10S</text>
<text x="140.7" y="66.9">Polyfuse</text>
<text x="247.6" y="75.8">R2</text>
<text x="323.8" y="77.1">R4</text>
<text x="163.8" y="78.7">C1</text>
<text x="163.8" y="81.3">470uF</text>
<text x="180.3" y="78.7">C2</text>
<text x="180.3" y="81.3">470uF</text>
<text x="247.7" y="78.3">1k</text>
<text x="271.8" y="83.4">BC547</text>
<text x="271.8" y="80.9">Q1</text>
<text x="323.9" y="79.6">1k</text>
<text x="348" y="82.1">Q2</text>
<text x="40.8" y="84.7">AC_LINE_2</text>
<text x="259.1" y="87.2">R3</text>
<text x="259.1" y="89.8">10k</text>
<text x="335.3" y="88.5">R5</text>
<text x="348" y="84.7">BC547</text>
<text x="335.3" y="91">10k</text>
<text x="174.5" y="101.2">GND</text>
<text x="267.2" y="106.3">GND</text>
<text x="343.4" y="107.5">GND</text>
<text x="54" y="143.1">12VDC</text>
<text x="152.4" y="143.1">5VDC</text>
<text x="97" y="149.5">LM2675M-5</text>
<text x="101.5" y="146.9">U1</text>
<text x="236.6" y="148.2">AC_LINE_1</text>
<text x="269.2" y="148.2">J1</text>
<text x="320" y="149.5">J2</text>
<text x="369.6" y="149.5">J3</text>
<text x="93.2" y="154.5">VIN</text>
<text x="110" y="154.5">FB</text>
<text x="119.5" y="155.8">10nF</text>
<text x="120.6" y="153.3">C6</text>
<text x="236.6" y="150.7">AC_LINE_2</text>
<text x="269.2" y="150.7">AC_LINE</text>
<text x="320" y="152">LIGHT_1</text>
<text x="369.6" y="152">LIGHT_2</text>
<text x="93.2" y="159.6">ON/~{OFF}</text>
<text x="109.8" y="159.6">CB</text>
<text x="141" y="159.6">L1</text>
<text x="59.7" y="162.2">C3</text>
<text x="59.7" y="164.7">1uF</text>
<text x="69.9" y="162.2">C5</text>
<text x="69.9" y="164.7">100nF</text>
<text x="103.7" y="165.9" transform="rotate(-90 103.7 165.9)">GND</text>
<text x="108.6" y="164.7">VSW</text>
<text x="139.7" y="162.2">47uH</text>
<text x="129.5" y="170.7">D2</text>
<text x="129.5" y="173.3">B350A-13-F</text>
<text x="158.8" y="168.9">C4</text>
<text x="158.8" y="171.4">68uF</text>
<text x="228" y="172.3">12VDC</text>
<text x="264.2" y="172.3">5VDC</text>
<text x="55.1" y="178.7">GND</text>
<text x="100.8" y="178.7">GND</text>
<text x="315" y="177.4">5VDC</text>
<text x="125" y="183.7">GND</text>
<text x="152.9" y="183.7">GND</text>
<text x="246.4" y="182.5">J5</text>
<text x="246.4" y="185">12VDC</text>
<text x="281.9" y="182.5">J6</text>
<text x="281.9" y="185">5VDC</text>
<text x="326.4" y="185">1N4148</text>
<text x="328.9" y="182.5">D6</text>
<text x="363.4" y="183.7">USB_C_Receptacle_USB2.0_16P</text>
<text x="377.3" y="181.2">J7</text>
<text x="338.2" y="190.1">5.1k</text>
<text x="338.4" y="187.6">R12</text>
<text x="349.8" y="190.1">R13</text>
<text x="369.3" y="188.8">VBUS</text>
<text x="229.1" y="193.9">GND</text>
<text x="264.7" y="193.9">GND</text>
<text x="320" y="192.6">C20</text>
<text x="320" y="195.2">4.7uF</text>
<text x="349.7" y="192.6">5.1k</text>
<text x="369.3" y="193.9">CC1</text>
<text x="369.3" y="196.4">CC2</text>
<text x="332" y="202.8">GND</text>
<text x="369.3" y="201.5">D-</text>
<text x="245.8" y="207.9">3V3DC</text>
<text x="315.5" y="204.1">GND</text>
<text x="369.3" y="204.1">D-</text>
<text x="369.3" y="206.6">D+</text>
<text x="369.3" y="209.1">D+</text>
<text x="264.2" y="220.6">J4</text>
<text x="337.2" y="216.8">3V3DC</text>
<text x="342" y="221.8">U7</text>
<text x="369.3" y="216.8">SBU1</text>
<text x="369.3" y="219.3">SBU2</text>
<text x="379.3" y="220" transform="rotate(-90 379.3 220)">GND</text>
<text x="386.9" y="220" transform="rotate(-90 386.9 220)">SHIELD</text>
<text x="264.2" y="223.1">USER_IO</text>
<text x="342" y="224.4">USBLC6-2SC6</text>
<text x="74.9" y="230.7">5VDC</text>
<text x="127.7" y="230.7">3V3DC</text>
<text x="376.4" y="233.3">GND</text>
<text x="98.5" y="237.1">AP7361C-10E</text>
<text x="104" y="234.5">U2</text>
<text x="246.9" y="235.8">GND</text>
<text x="80" y="246">C7</text>
<text x="88.9" y="246">C8</text>
<text x="100.6" y="240.9">VI</text>
<text x="106.3" y="244.9" transform="rotate(-90 106.3 244.9)">GND</text>
<text x="107.6" y="240.9">VO</text>
<text x="121.9" y="244.7">C9</text>
<text x="133.4" y="244.7">C10</text>
<text x="221.7" y="246">3V3DC</text>
<text x="338.3" y="244.7">GND</text>
<text x="80" y="248.5">1uF</text>
<text x="88.9" y="248.5">100nF</text>
<text x="121.9" y="247.2">4.7uF</text>
<text x="133.4" y="247.2">1uF</text>
<text x="266.1" y="249.8">3V3DC</text>
<text x="75.4" y="259.9">GND</text>
<text x="103.4" y="259.9">GND</text>
<text x="128.8" y="259.9">GND</text>
<text x="208" y="258.7">GND</text>
<text x="242.6" y="261.2">J9</text>
<text x="242.6" y="263.8">Conn_01x06</text>
<text x="271.8" y="262.5">C45</text>
<text x="283.2" y="262.5">C46</text>
<text x="294.6" y="262.5">C47</text>
<text x="271.8" y="265">4.7uF</text>
<text x="283.2" y="265">4.7uF</text>
<text x="294.6" y="265">1uF</text>
<text x="290.1" y="275.2">GND</text>
</g>
<g font-size="1.8" fill="#0f0f0f">
<text x="295.9" y="55.5">LIGHT_1_VCC</text>
<text x="372.1" y="59.3">LIGHT_2_VCC</text>
<text x="295.9" y="63.2">LIGHT_1_GND</text>
<text x="372.1" y="67">LIGHT_2_GND</text>
<text x="298.4" y="148.2">LIGHT_1_VCC</text>
<text x="348" y="148.2">LIGHT_2_VCC</text>
<text x="298.4" y="150.8">LIGHT_1_GND</text>
<text x="348" y="150.8">LIGHT_2_GND</text>
</g>
<g font-size="1.8" fill="#a90000">
<text x="88.2" y="64.5">8</text>
<text x="120.4" y="64.2" transform="rotate(-90 120.4 64.2)">1</text>
<text x="113.6" y="69.6">4</text>
<text x="126.3" y="69.6">3</text>
<text x="75.5" y="74.7">4</text>
<text x="88.2" y="74.7">5</text>
<text x="120.4" y="76.9" transform="rotate(-90 120.4 76.9)">2</text>
<text x="262.2" y="81">2</text>
<text x="269" y="78.2" transform="rotate(-90 269 78.2)">1</text>
<text x="338.4" y="82.3">2</text>
<text x="345.2" y="79.4" transform="rotate(-90 345.2 79.4)">1</text>
<text x="269" y="85.8" transform="rotate(-90 269 85.8)">3</text>
<text x="345.2" y="87.1" transform="rotate(-90 345.2 87.1)">3</text>
<text x="262.8" y="147.1">1</text>
<text x="262.8" y="149.6">2</text>
<text x="313.6" y="148.3">1</text>
<text x="363.1" y="148.3">1</text>
<text x="90.7" y="153.4">7</text>
<text x="113.6" y="153.4">4</text>
<text x="313.6" y="150.9">2</text>
<text x="363.1" y="150.9">2</text>
<text x="90.7" y="158.5">5</text>
<text x="113.6" y="158.5">1</text>
<text x="113.6" y="163.6">8</text>
<text x="102.6" y="168.3" transform="rotate(-90 102.6 168.3)">6</text>
<text x="240" y="180.1">1</text>
<text x="240" y="182.6">2</text>
<text x="240" y="185.2">3</text>
<text x="275.5" y="180.1">1</text>
<text x="275.5" y="182.6">2</text>
<text x="275.5" y="185.2">3</text>
<text x="364.5" y="187.7">A4</text>
<text x="364.4" y="195.3">B5</text>
<text x="364.5" y="192.8">A5</text>
<text x="364.4" y="202.9">B7</text>
<text x="364.5" y="200.4">A7</text>
<text x="364.4" y="208">B6</text>
<text x="364.5" y="205.5">A6</text>
<text x="257.7" y="215.6">1</text>
<text x="364.5" y="215.6">A8</text>
<text x="257.7" y="218.2">2</text>
<text x="257.7" y="220.7">3</text>
<text x="364.4" y="218.2">B8</text>
<text x="257.7" y="223.3">4</text>
<text x="257.7" y="225.8">5</text>
<text x="340.1" y="225.5" transform="rotate(-90 340.1 225.5)">5</text>
<text x="378.2" y="224.8" transform="rotate(-90 378.2 224.8)">A1</text>
<text x="385.8" y="224.8" transform="rotate(-90 385.8 224.8)">S1</text>
<text x="335.8" y="228.3">1</text>
<text x="335.8" y="230.9">3</text>
<text x="343.5" y="228.3">6</text>
<text x="343.5" y="230.9">4</text>
<text x="98.4" y="239.8">1</text>
<text x="111.1" y="239.8">3</text>
<text x="340.1" y="235.7" transform="rotate(-90 340.1 235.7)">2</text>
<text x="105.2" y="247.1" transform="rotate(-90 105.2 247.1)">2</text>
<text x="236.1" y="255">1</text>
<text x="236.1" y="257.6">2</text>
<text x="236.1" y="260.1">3</text>
<text x="236.1" y="262.6">4</text>
<text x="236.1" y="265.2">5</text>
<text x="236.1" y="267.7">6</text>
</g>
<g font-size="1.4" fill="#a90000">
<text x="269.9" y="55.6">1</text>
<text x="282.6" y="55.6">5</text>
<text x="282.6" y="58.2">3</text>
<text x="346.1" y="59.4">1</text>
<text x="358.8" y="59.4">5</text>
<text x="269.9" y="63.2">2</text>
<text x="282.6" y="63.2">4</text>
<text x="358.8" y="62">3</text>
<text x="346.1" y="67.1">2</text>
<text x="358.8" y="67.1">4</text>
</g>
<g font-size="1.1" fill="#840000">
<text x="274.5" y="56.1">A1</text>
<text x="277.5" y="56.1">NO</text>
<text x="350.7" y="59.9">A1</text>
<text x="353.7" y="59.9">NO</text>
<text x="274.5" y="63.7">A2</text>
<text x="277.3" y="60.1">COM</text>
<text x="277.5" y="63.9">NC</text>
<text x="353.5" y="63.9">COM</text>
<text x="350.7" y="67.5">A2</text>
<text x="353.7" y="67.7">NC</text>
</g>
</svg>
